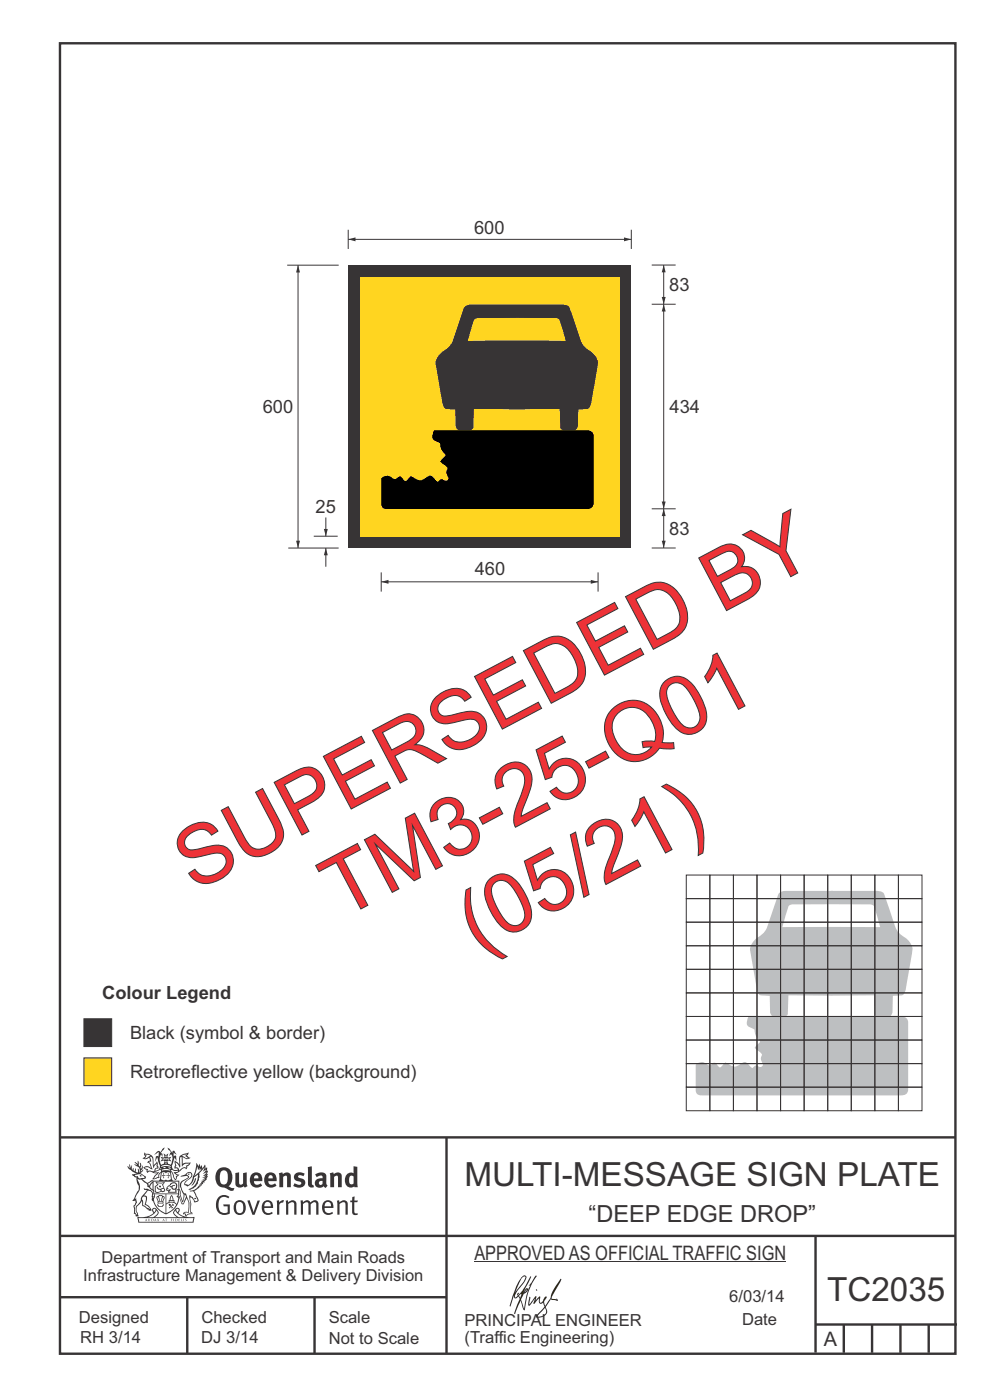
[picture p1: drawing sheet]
<svg xmlns="http://www.w3.org/2000/svg" width="210mm" height="297mm" viewBox="0 0 210 297" stroke-linecap="round" stroke-linejoin="round" font-family="sans-serif">
<g fill="none" stroke="#373435" stroke-width=".51">
<path d="M12.7 9.2h190v278h-190zM12.7 241.3h190M94.7 241.4v45.8M12.7 275.2h82M12.7 262.2h190.1M39.7 275.2v12M66.7 275.2v12M173 262.1v24.9M173 281h30M179 281v6M185 281v6M191 281v6"/>
<path d="M197 281v6"/>
</g>
<g fill="#373435">
<path d="M47 248.4a2.55 2.55 0 0 0 0 2.7l.3 .2a.81 .81 0 0 0 1-1v-.5a1.04 1.04 0 0 0-1.1-1.5zM46.3 248.1a1.82 1.82 0 0 1 2.1-.2 1.82 1.82 0 0 1 .9 1.8 2.29 2.29 0 0 1-.8 2l.7 .3h.5l-.2 .6a2.87 2.87 0 0 1-2-.7 2.12 2.12 0 0 1-1.7-3.1z" fill-rule="evenodd"/>
<path d="M49.9 248.9l.8-.2v2a.46 .46 0 0 0 .3 .6 .46 .46 0 0 0 .6-.3v-2.1l.7-.2v2.4l.2 .5-.5 .3-.3-.3a1.02 1.02 0 0 1-1.2 .3 1.02 1.02 0 0 1-.6-1.1z" fill-rule="evenodd"/>
<path d="M54 249.5l-.1 .5h.9a.49 .49 0 0 0-.2-.6 .49 .49 0 0 0-.6 .1zM53.4 249.1a1.34 1.34 0 0 1 1.6-.2 1.34 1.34 0 0 1 .6 1.5v.2h-1.7a.77 .77 0 0 0 .5 .8 .77 .77 0 0 0 .9-.4l.3 .5a1.59 1.59 0 0 1-2 .2 1.59 1.59 0 0 1-.5-2.1z" fill-rule="evenodd"/>
<path d="M57 249.5l-.1 .5h1a.49 .49 0 0 0-.2-.6 .49 .49 0 0 0-.7 .1zM56.4 249.1a1.34 1.34 0 0 1 1.6-.2 1.34 1.34 0 0 1 .7 1.5v.2h-1.8a.77 .77 0 0 0 .5 .8 .77 .77 0 0 0 .9-.4l.4 .5a1.59 1.59 0 0 1-2.1 .2 1.59 1.59 0 0 1-.5-2.1z" fill-rule="evenodd"/>
<path d="M59.2 248.9l.7-.2 .1 .4a.95 .95 0 0 1 1-.3 .95 .95 0 0 1 .7 .8v2.3h-.8v-2.3a.46 .46 0 0 0-.8 .1v2.2h-.8z" fill-rule="evenodd"/>
<path d="M62.6 249.1a1.75 1.75 0 0 1 2-.1l-.2 .5-.6-.2a.43 .43 0 0 0-.6 .3l.4 .3a1.04 1.04 0 0 1 1.2 1.1 1.04 1.04 0 0 1-1.4 1l-1.2-.4 .3-.6 1 .4 .4-.4a.88 .88 0 0 0-1-.5l-.4-.2-.1-.4z" fill-rule="evenodd"/>
<path d="M65.3 247.6l.8-.2 .1 3.8 .3 .2 .1 .4a.88 .88 0 0 1-1 0 .88 .88 0 0 1-.3-1z" fill-rule="evenodd"/>
<path d="M67.8 250.6a.43 .43 0 0 0-.1 .7 .43 .43 0 0 0 .7-.1v-.7zM66.8 249.1a1.7 1.7 0 0 1 2.4 .1v1.9l.3 .4-.4 .5-.5-.4a1.03 1.03 0 0 1-1.7-.1 1.03 1.03 0 0 1 .8-1.5h.7v-.4a.8 .8 0 0 0-1.2 .1z" fill-rule="evenodd"/>
<path d="M70 248.9l.7-.2 .1 .4a.95 .95 0 0 1 1-.3 .95 .95 0 0 1 .7 .8v2.3h-.8v-2.3a.46 .46 0 0 0-.8 .1v2.2h-.8z" fill-rule="evenodd"/>
<path d="M74.3 249.5a1.48 1.48 0 0 0 0 1.7h.5l.2-.1v-1.5l-.3-.2zM75 247.4l.8 .1 .1 4.4h-.7l-.1-.2a1.26 1.26 0 0 1-1.4 0 1.26 1.26 0 0 1-.5-1.3 1.29 1.29 0 0 1 .4-1.4 1.29 1.29 0 0 1 1.4-.1z" fill-rule="evenodd"/>
<path d="M46.4 253.9a1.72 1.72 0 0 1 2.3 0l-.3 .3a1.24 1.24 0 0 0-1.4-.2 1.24 1.24 0 0 0-.6 1.4 1.49 1.49 0 0 0 1.2 1.9l.7-.1v-1.3h-.8l-.1-.4h1.3v1.9a1.93 1.93 0 0 1-2.2 0 1.93 1.93 0 0 1-.7-2.2l.2-.8z" fill-rule="evenodd"/>
<path d="M50.4 255.1a1.65 1.65 0 0 0 .2 2.2 .99 .99 0 0 0 1-1.4 .78 .78 0 0 0-.4-.8 .78 .78 0 0 0-.8 0zM50 254.9a1.33 1.33 0 0 1 1.6-.1 1.33 1.33 0 0 1 .5 1.4 1.31 1.31 0 0 1-1.3 1.6 1.31 1.31 0 0 1-1.2-1.6v-.6z" fill-rule="evenodd"/>
<path d="M52.5 254.7l.4-.1 .9 2.6 .8-2.5h.5l-1.1 3h-.5z" fill-rule="evenodd"/>
<path d="M56.3 255.2l-.2 .7h1.3a.7 .7 0 0 0-.3-.8 .7 .7 0 0 0-.8 .1zM55.9 255a1.22 1.22 0 0 1 1.5-.2 1.22 1.22 0 0 1 .5 1.5h-1.8a.93 .93 0 0 0 .5 1 .93 .93 0 0 0 1.1-.2l.2 .3a1.43 1.43 0 0 1-1.8 .1 1.43 1.43 0 0 1-.6-1.7z" fill-rule="evenodd"/>
<path d="M58.7 254.7l.4-.1 .1 .5 .4-.4 .6-.1-.2 .5a.66 .66 0 0 0-.8 .7v1.9h-.4z" fill-rule="evenodd"/>
<path d="M60.6 254.7l.4-.1 .1 .5a.94 .94 0 0 1 1-.5 .94 .94 0 0 1 .8 .8v2.3h-.5l-.1-2.5a.81 .81 0 0 0-1.2 .3v2.2h-.4z" fill-rule="evenodd"/>
<path d="M63.7 254.7l.5-.1 .1 .5 .4-.3a.78 .78 0 0 1 1.1 .3 .9 .9 0 0 1 1-.5 .9 .9 0 0 1 .8 .8v2.3h-.5l-.1-2.5a.67 .67 0 0 0-1.1 .3v2.2h-.5v-2.4l-.4-.3-.7 .4v2.3h-.5z" fill-rule="evenodd"/>
<path d="M69 255.2l-.1 .7h1.3a.7 .7 0 0 0-.3-.8 .7 .7 0 0 0-.9 .1zM68.7 255a1.22 1.22 0 0 1 1.5-.2 1.22 1.22 0 0 1 .5 1.5h-1.8a.93 .93 0 0 0 .4 1 .93 .93 0 0 0 1.2-.2l.1 .3a1.44 1.44 0 0 1-1.7 .1 1.44 1.44 0 0 1-.6-1.7z" fill-rule="evenodd"/>
<path d="M71.4 254.7l.5-.1 .1 .5a.94 .94 0 0 1 1-.5 .94 .94 0 0 1 .8 .8v2.3h-.5l-.1-2.5a.81 .81 0 0 0-1.2 .3v2.2h-.4z" fill-rule="evenodd"/>
<path d="M74.7 253.9l.5-.1v.9h.7l-.1 .3h-.6v2.2l.1 .2h.5l.1 .3a.75 .75 0 0 1-1.2-.6v-2.1h-.4v-.3h.4z" fill-rule="evenodd"/>
<path d="M30.8 244.9l1.1 .3-.9 .5h-.4l.6-.5zM31.8 245.4h.2a2.44 2.44 0 0 1 .4 1.9l.1 .5 .7-1-.1 .6 .3 .3a.57 .57 0 0 0-.6 .7l-1-.1-.5 .2 .2-.5-.8-.3 .7-.1 .9 .5 .1-.1-.6-1.3-.2-.2h.5zM30.7 244.4l-.1 .5 .2 .4-.6 .4a1.04 1.04 0 0 0 1.4-.1l.2 .6-.3 .1-.2 .4a.94 .94 0 0 1 .8 1.1l-.2-.1a1.16 1.16 0 0 0-1.5-.1l.3 .4 .4 .2 .1 .5 .2 .1 .1-.2a.94 .94 0 0 1 1.1 .2l.8 .1-1.2 1.2a1.13 1.13 0 0 0 1.2-.2l.4-.1-.1-.4 .5-.8a.83 .83 0 0 0-.6 1.1l-.3-.1-.7 .4 1.1-1.4-.5 .1-.5-.1 1.3-.5-.1-.1-.9 .4v-.3l.2-.2 .3 .1 .1-.3-.2-.4v-.6l-.1-.4-.7 1v-.7a1.42 1.42 0 0 0-1.6-1.8z" fill-rule="evenodd"/>
<path d="M38.5 245.2l.5-.2 .7-.1-.6 .3 .8 .5h-.3zM38.3 245.5l.2-.1 .1 2a1.69 1.69 0 0 1 1.6-.6l-.8 .5 .1 .5a1.1 1.1 0 0 0-1.5 .6l-.1-.5-.2-.2h-.5l.3-.4-.3-.7a1.42 1.42 0 0 1 .8 1.1l.2-.1zM37.1 246.2l.1 1-.2 .3 .1 .4h.5l.1 .2a.96 .96 0 0 1-1.1-.1l-.1 .1a1.06 1.06 0 0 0 1.3 .2v.1a.72 .72 0 0 1-1 .2l.3 .5 .6 .2-.4 .2-.1 .6-.2-.3-.4-1.1-.4-.4 .4 .9a1.54 1.54 0 0 0 .7 1.2l.2-.3a.58 .58 0 0 1 .4-.8l.2-.1h-.3l-.5-.3 .9-.5a.93 .93 0 0 1 1.2-.5v.2l.2-.2 .1-.5a.99 .99 0 0 0 .7-.8l-1.3 .1-.3 .2-.1-1.4 .9 .4 .9-.3h-.4l-.5-.4 .4-.7-.6 .2a1.46 1.46 0 0 0-1.4 2.1v.4l-.2-.4z" fill-rule="evenodd"/>
<path d="M35.6 248.9l.2 .1-.1 .3 .4 .1h-.4v.6l-.1-.6h-.3l.3-.1z" fill-rule="evenodd"/>
<path d="M34.6 248.9l.2 .1v.3l.3 .1h-.3l-.1 .6v-.6h-.4l.4-.1z" fill-rule="evenodd"/>
<path d="M34.3 248.8a.57 .57 0 0 1 .9 .2 .57 .57 0 0 1 .9-.2l.2 1.4h-.2a.57 .57 0 0 1-.9 0 .69 .69 0 0 1-1.1 0zM34.2 248.1l-.3 2.1-.2 .4h3l-.2-.4-.3-2.1h-.2v.2l-.8-.1-.8 .1v-.2z" fill-rule="evenodd"/>
<path d="M34.2 252.4a.3 .3 0 0 0 .6 0 .3 .3 0 0 0-.6 0zM33.3 250.9l.3 .3-.3 .4a.79 .79 0 0 0 0 1.3l.8-.2-.1-.3a.55 .55 0 0 1-.7-.6l.1-.1 .2 .3 .3 .2 .8-.2-.4-.7 .4-.4-.7 .2zM33 250.7l1.1 .2 .9-.2-.4 .6 .4 1.2a.56 .56 0 0 1-.8 .3l-.2 .1a.73 .73 0 0 1-.9 .1 .73 .73 0 0 1-.3-1v-.4l.6-.4z" fill-rule="evenodd"/>
<path d="M35.6 251.8l.7-.4a.58 .58 0 0 1 1-.1 .58 .58 0 0 1-.4 .9l-.3-.3a.43 .43 0 0 1 .6-.4 .57 .57 0 0 0-.8 .2l-.2-.1-.3 .1 .4 .2a.55 .55 0 0 0 .9 .4v.5h-1.3l.3-.4-.1-.1-.6 .1 .2-.3-.2-.1zM35.4 251.8l-.1 .2a.39 .39 0 0 0 .2 .6h.3l-.2 .4h1.9l-.1-.8a.86 .86 0 0 0-.1-1.3 .86 .86 0 0 0-1.3 .4z" fill-rule="evenodd"/>
<path d="M36 254.8h.8v.2h-.8zM36.4 253.8l.2 .8h-.4zM36.4 253.5l-.3 .5-.1 .6h-.2v.4l-.7 .4 .2 .1a1.48 1.48 0 0 1 2.1 .2l.2-.1-.6-.5v-.5h-.2l-.1-.6z" fill-rule="evenodd"/>
<path d="M35.8 255.4l.4 .1 .1 .3 .3-.2-.2-.2a.38 .38 0 0 1 .5 .5l-.2-.2-.3 .2 .3 .2-.3 .3-.1-.4-.4 .4-.1-.2 .4-.3-.1-.1-.2 .1z" fill-rule="evenodd"/>
<path d="M34.5 254h.2v.2l-.2 .6h-.2zM33.6 255.3h.9v.2a.55 .55 0 0 1-.8 .4v-.2l-.2-.1zM33.4 254h.2l.2 .8h-.2zM33.6 255l.8-.1 .1 .2h-.8zM33.8 253.7h.5l-.2 1.1h-.1zM33.3 253.8l-.1 .3 .3 1.1a.48 .48 0 0 0-.1 .6 .48 .48 0 0 0 .5 .2h.5a.49 .49 0 0 0 .2-.8l.3-1.1-.1-.3a1.42 1.42 0 0 0-1.5 0z" fill-rule="evenodd"/>
<path d="M33.7 251.5l.4 .1 .1 .3h-.3z" fill-rule="evenodd"/>
<path d="M41.3 250.1l.3-.2-.2 .8-.6 .8h-.2l.5-.7z" fill-rule="evenodd"/>
<path d="M39.7 249l.3-.2 .5 .2a.88 .88 0 0 1-.6 1.1 1.22 1.22 0 0 0-.8 1.3l.5 .2a.72 .72 0 0 0 .9-.4l.5-.8 .2-.6 .8-.6v.2a2.85 2.85 0 0 1-2 2.9l.1 .1a2.13 2.13 0 0 0 1.9-1.5v-.3a2.01 2.01 0 0 0 .3-1.7l1.1-1.3-.4 1 .7-.5-.7 1 .8-.4-.8 .8 .7-.2-.9 .6 .8-.1-.8 .4h.7l-.8 .3 .3 .2h-.4l.2 .3h-.4l.2 .3h-.4l.1 .2h-.1a2.16 2.16 0 0 1-2 1.1l.1 .2 .4-.1a.76 .76 0 0 1 .7 .8l.5 1.2-.6 .2a1.45 1.45 0 0 0-1.1-1.3l.2 1.8-.1 1.8 .4 .3a1.07 1.07 0 0 0-1.2 .4v-.3l-.5-.2a.87 .87 0 0 1 1.1-.1v-.7a4.4 4.4 0 0 0-.6-3.1l-.1-.3h-.2a2.16 2.16 0 0 1-.7-2.2l.3-.4 1.2-.7a.55 .55 0 0 0-.4-.8zM37.8 252.4a.76 .76 0 0 1 .3 1.1l.6 1.6 .4-1.7 .2 .1a.61 .61 0 0 1-.1 .9l-.3 .8-.2 .1-.7-1.6-.3 .1a1.18 1.18 0 0 0 .1-1.4zM41.8 247.5l.2 .7 .3-.5v.6l.4-.5a1.9 1.9 0 0 1-1.2 1.4l-.3 .3zM38.2 249.6l1.4-.2 .2 .2v.3l-.5 .2a1.26 1.26 0 0 0-.9 1.9l.2 .7a1.84 1.84 0 0 1 .1 2.1l-.4-1.4a.96 .96 0 0 0-.4-1.2l-.4 .2a.78 .78 0 0 1 0 1.3l.1 .3h.4l.4 1.1a.38 .38 0 0 0 .2 .4 .38 .38 0 0 0 .4-.1l.6-1.2a2.94 2.94 0 0 1 .4 2.5l-.1 .4h-.8l-.3 .4v.2l.4-.1 .1 .4 .2 .1a1.02 1.02 0 0 1 1.3-.5v-.4l-.3-.1 .1-1.8-.3-1.3h.1a1.14 1.14 0 0 1 .8 1 .63 .63 0 0 0 .8-.2 .63 .63 0 0 0-.2-.9l-.6-1.2 .9-.6 .2-.4h.3l-.1-.2h.4l-.1-.3h.3l-.1-.3 .5-.1-.2-.2 .6-.4v-.2h-.2l.4-.5h-.3l.3-.5-.4 .1 .4-.5v-.3l-.3 .2 .2-.7-.1-.2-.4 .3v-.8l-.6 .8-.2-.8-.2 .5-.3-.7-.1 .6-.5-.8-.1 1.4-.6 1.8a1.81 1.81 0 0 1-1 1.5l-.6-.2a1.75 1.75 0 0 1 1.1-1.2 .75 .75 0 0 0 .1-1.3 .75 .75 0 0 0-1.2 .4z" fill-rule="evenodd"/>
<path d="M41.2 254.1h.3l.2 .2-.4 .1z" fill-rule="evenodd"/>
<path d="M29.4 258.4h11.6l-.1 .8h-11.4zM31.3 258.2l.5-.1a2.48 2.48 0 0 0 1.4-1.3l.3 .5-.5 .6-.5 .3zM32.5 256.6l.3-.2 .2 .1-.3 .7zM37.2 256.8a2.65 2.65 0 0 0 1.8 1.4h-1.1l-.5-.3-.5-.6zM37.4 256.5l.2-.1 .3 .2-.3 .6zM29.2 258.2l.1 1.2h11.8l.2-1.1-.2-.1a4.1 4.1 0 0 1-3.3-.9l.3-.4-.1-.6a1.06 1.06 0 0 0-1.3 1l.2 .4 .6 .5h-4.7l.3-.1a.84 .84 0 0 0 .6-.8 .84 .84 0 0 0-.5-.8l-.3-.2h-.5l-.1 .6 .3 .4a4.2 4.2 0 0 1-3.4 .9z" fill-rule="evenodd"/>
<path d="M31 258.7l.1 .2h-.2zM31 258.5l-.3 .6 .4-.2 .2 .2z" fill-rule="evenodd"/>
<path d="M31.3 258.6h.3v.4a.25 .25 0 0 0 .2-.1 .25 .25 0 0 0-.1-.3h.1a.29 .29 0 0 1 0 .4 .29 .29 0 0 1-.4 0 .29 .29 0 0 1 0-.4z" fill-rule="evenodd"/>
<path d="M32.2 258.6a.22 .22 0 0 1 .3 .2 .22 .22 0 0 1-.3 .2zM32 258.6l.1 .4a.33 .33 0 0 0 .4 0 .33 .33 0 0 0 0-.4 .33 .33 0 0 0-.5 0z" fill-rule="evenodd"/>
<path d="M32.9 258.7l.1 .2h-.2zM32.9 258.5l-.2 .6 .3-.2 .2 .2z" fill-rule="evenodd"/>
<path d="M33.3 258.6h.2l.1 .1 .2-.1-.2 .2 .2 .3-.3-.3-.1 .3h-.1l.2-.3z" fill-rule="evenodd"/>
<path d="M34.7 258.7l.1 .2h-.2zM34.7 258.5l-.3 .6 .4-.2 .2 .2z" fill-rule="evenodd"/>
<path d="M35 258.5h.5l-.2 .1v.5h-.2l.1-.5z" fill-rule="evenodd"/>
<path d="M36.2 258.6l.3-.1-.1 .1v.2h.1h-.1v.3h-.2z" fill-rule="evenodd"/>
<path d="M36.7 258.6h.2v.5h-.2z" fill-rule="evenodd"/>
<path d="M37.3 258.6a.22 .22 0 0 1 .3 .2 .22 .22 0 0 1-.3 .2zM37.1 258.6v.4a.33 .33 0 0 0 .5 0 .33 .33 0 0 0 0-.4 .33 .33 0 0 0-.5 0z" fill-rule="evenodd"/>
<path d="M37.8 258.6l.4-.1-.2 .1v.2h.1h-.1v.2l.2 .1h-.4z" fill-rule="evenodd"/>
<path d="M38.4 258.6h.2l-.1 .4 .2 .1h-.3z" fill-rule="evenodd"/>
<path d="M38.9 258.6h.2v.5h-.2z" fill-rule="evenodd"/>
<path d="M39.3 258.6h.2h-.1l.2 .3-.2 .2-.1-.1v-.1l.2 .1z" fill-rule="evenodd"/>
<path d="M34.2 247.4a1.51 1.51 0 0 1 2 .2 2.67 2.67 0 0 0-2.1 0zM35.7 247.6l.4 .1 .1 .3-.4-.1zM34.6 247.6h.5l.1 .2h-.4zM34 247.8l.3 .2h-.3zM34.9 246.9l.3-.2 .3 .2zM34.9 245.6l.2 .1v.3h-.2zM35 245.1l.2 .2 .2-.2-.1 .3h-.2zM35.1 246.3h.2l.1 .4-.2-.2-.2 .2zM35.3 245.7l.2-.1v.4h-.2zM34.4 245.7h.3l.1 .3-.4 .1 .2-.2zM35.7 245.7h.3l-.2 .2 .2 .2-.4-.1zM32.7 244.9l1-.5-.1 1-.2-.2-.3 .2-.3 1.1 .5-1 .3 .9a1.84 1.84 0 0 1 .2 1.7l.4 .1a2.48 2.48 0 0 1 2.2 0l.2-.2-.2-.7 .7-1.8 .4 .7-.2-1-.2-.1-.2 .3v-.9l.6 .4-.6-.8-.3 .1-.1 .4-.5-.9-.5-.3 .2 .5 .6 .5-.5 .8 .4-.4a2.06 2.06 0 0 1 0 2.3l-.5-.2-.2-.6 .1-.1 .8 .2-.4-.5 .4-.5-.7 .2-.2-.2 .2-.7-.5 .4-.5-.4 .2 .7-.2 .2-.7-.2 .4 .5-.4 .5 .8-.2 .1 .1-.2 .6-.5 .2a2.02 2.02 0 0 1 0-2.2l.3 .5-.1-.7-.3-.1 .8-1.2-.4 .3-.5 .8-.2-.3a.8 .8 0 0 0-.8 .5z" fill-rule="evenodd"/>
<path d="M29.2 250.1l.3 .1a.61 .61 0 0 1 .8 .4l.3 .2a.8 .8 0 0 1 .6 1l.4 .1 .5 .5a1 1 0 0 1 .5 1.1l-.1 .7v-.5h-.1a.96 .96 0 0 0-.8-1.3l-.2-.2h-.7l-.1-.1-.1 .1 .1 .3h.6l-1.2 1.3-.2 1-.4 .6a1.33 1.33 0 0 0-.5 1.8l.2 .5a1.26 1.26 0 0 1-.5-1.5l-.1-.3a1.56 1.56 0 0 0 .4-1.7l-.3 .2 .2-.5a3.2 3.2 0 0 0 .7-3zM30.4 253.9h.4a2.06 2.06 0 0 1-.1 1.6l.7 .5 .4 .4-.6-.1-.8-.6-.1-.9a.51 .51 0 0 1 .1-.9zM28.6 249.3a1.52 1.52 0 0 1 2.1 .5l-1.1 .2-.2-.1-.1-.4h-.5zM27.5 247v.8l-.3-.4h-.1a3.1 3.1 0 0 0 1.9 1.6l-1 .1 .5 .6 .5 .1 .1 1.1a1.84 1.84 0 0 1-.3 2.5l-.4 .9-.3 .4 .2 .1 .4-.1 .1 .4-.2 .5-.3 .2 .1 1.7h.2l.3 .5 .1 .1 .4-.1-.1-.5a1.3 1.3 0 0 1-.1-1.7l.9-1 .1 1.1 .6 .2 .5 .5 .1-.1 .2 .3h.5a1.85 1.85 0 0 0-1.2-1.4l.1-.3a1.39 1.39 0 0 0 0-1.4l-.5-.1 .5-.5a.66 .66 0 0 1 .9-.4 .66 .66 0 0 1 .3 .9l-.1 .4 .2-.1v.2l-.1 .3 .2 .5 .1-.3a2.24 2.24 0 0 0 .1-2.2 .73 .73 0 0 1-.7-.7 .73 .73 0 0 1 .6-.7v-.2a.94 .94 0 0 0-.9 .8 .48 .48 0 0 1-.1-.6 .48 .48 0 0 1 .5-.2l.5-.3a.51 .51 0 0 0-.8 .2l-.5 .2-1-.8h.6l.2-.5-1.2-.7 .5-.5v-.3l-.5 .4 .1-.2a.69 .69 0 0 0 .2-1v.4l-.2 .3v-1.1l-.3-.2 .1 .6-.1 .2-.4-1.3v.7l-.6-.4 .5 .7-.6-.2 .3 .3a1 1 0 0 1 .7 1.4l-.2-.8v.9l-.5-.2v-.8l-.2 .7-.2-.1-.1-.6-.2 .4-.2-.2 .1-.7-.2 .5z" fill-rule="evenodd"/>
<path d="M29.6 249.4l.2-.1 .3 .2z" fill-rule="evenodd"/>
<path d="M32.4 250.5h5.6v2l-.2-.1v-1.7h-5.2v2.5h5.2v-.8l.1 .2-.1 1.1v-.3h-2.5v4a4.1 4.1 0 0 0 2.6-3.6l.1-.1a4 4 0 0 1-2.8 3.9 4.2 4.2 0 0 1-2.8-4.7l.1 1.2 .1-.1a3.8 3.8 0 0 0 2.5 3.4v-4h-2.5l-.2-.9z" fill-rule="evenodd"/>
<circle cx="40" cy="249.1" r=".17"/>
</g>
<path d="M100.6 267.7h66.2" fill="none" stroke="#373435" stroke-width=".21"/>
<g fill="#252726">
<path d="M111.6 273.7l.2-.2-.5 .7zM110.4 274.5l.3 .1-.3 .7-.3-.4zM110.9 270.9l.5-.1a9.3 9.3 0 0 1-2 3.2l-.1 .2 1-2.5zM110.6 271a14.7 14.7 0 0 0-2.2 4.9l-.3 1.2 .1 .1 .8-2.4a.42 .42 0 0 0 .2 .7 .42 .42 0 0 0 .6-.3l.2-.2 .2 .6-1.1 3.1h.2l1.1-2.8 .6 1.9 .2 .2 .2-.5a13.5 13.5 0 0 1 2-6.2l.5-.5-.2-.2-1.6 2.1 .4-.1a14.9 14.9 0 0 0-1.3 5.1l-.4-1.2a1.39 1.39 0 0 1 .2-1.8l.1-.2a.92 .92 0 0 0 .8-1.2 .75 .75 0 0 0-.7 .7l-.2 .2 1.6-3.4h-.1l-.4 .7a10.5 10.5 0 0 1-2.2 3.2l.2-.4a.32 .32 0 0 0-.4 .2 .32 .32 0 0 0 .1 .4l-.5 .4a3.2 3.2 0 0 1 1.1-2.3l.5-.6a2.49 2.49 0 0 0 .7-1.6l-.3-.2z" fill-rule="evenodd"/>
<path d="M115.6 277.5a1.15 1.15 0 0 1 .1 1.3 1.15 1.15 0 0 1-1.2 .5h-.5zM112.3 275.1l-.3 1.7 .3 .2 1.2-1.5-.3 1.1 1.1-1.2a.94 .94 0 0 0 .4 1.2l.5-.3 .3 .9-1.2 1.3a.98 .98 0 0 0-.5 1 1.9 1.9 0 0 0 2.3-1.3l-.1-.3a1.02 1.02 0 0 1 .3-1.4l.5-.9 1.5 .3-.2-.5v.3l-1.1-.2v-.2l2-3.6 .1-.3-.1-.1-1.8 2.7a6.6 6.6 0 0 1-1.5 3l-.2-.2a1.01 1.01 0 0 1 .4-1.4l.1-.2-.3-.2-.3 .5-.2 .5-.5 .4-.2-.4 .1-.9-.2-.1-.8 .9 .2-.9h-.1l-1.4 1.7 .2-1.4v-.1z" fill-rule="evenodd"/>
<path d="M113.7 273.5l.3 .3h-.3z" fill-rule="evenodd"/>
</g>
<path d="M73.9 56.3h60v60h-60z" fill-rule="evenodd" fill="#373435"/>
<path d="M76.4 58.8h55v55h-55z" fill-rule="evenodd" fill="#ffd520"/>
<path d="M140.8 107.9v8.4" fill="none" stroke="#373435" stroke-width=".21"/>
<g fill="#373435">
<path d="M140.4 114.7h.8l-.4 1.6z"/>
<path d="M140.8 107.9l.4 1.6h-.8z"/>
</g>
<path d="M140.8 64.5v43.4M138.2 107.9h5.1" fill="none" stroke="#373435" stroke-width=".21"/>
<g fill="#373435">
<path d="M140.4 106.4h.8l-.4 1.5z"/>
<path d="M140.8 64.5l.4 1.6h-.8z"/>
</g>
<path d="M73.9 50.8h60" fill="none" stroke="#373435" stroke-width=".21"/>
<g fill="#373435">
<path d="M132.4 50.4l1.5 .4-1.5 .4z"/>
<path d="M73.9 50.8l1.5-.4v.8z"/>
</g>
<path d="M73.9 48.7v4.1M133.9 48.7v4.1M80.9 123.4h46" fill="none" stroke="#373435" stroke-width=".21"/>
<g fill="#373435">
<path d="M125.3 123l1.6 .4-1.6 .4z"/>
<path d="M80.9 123.4l1.5-.4v.8z"/>
</g>
<path d="M69.1 109.8v4M80.9 121.4v4.1M126.9 121.4v4.1" fill="none" stroke="#373435" stroke-width=".21"/>
<path d="M68.7 112.2h.8l-.4 1.6z" fill="#373435"/>
<path d="M69.1 116.3v3.9" fill="none" stroke="#373435" stroke-width=".21"/>
<path d="M69.1 116.3l.4 1.5h-.8z" fill="#373435"/>
<path d="M60.9 56.3h10.9M63.2 56.3v60M66.6 113.8h5" fill="none" stroke="#373435" stroke-width=".21"/>
<g fill="#373435">
<path d="M62.8 114.7h.8l-.4 1.6z"/>
<path d="M63.2 56.3l.4 1.5h-.8z"/>
</g>
<path d="M61.2 116.3h10.6" fill="none" stroke="#373435" stroke-width=".21"/>
<path d="M81 101.4l.3-.2a1.6 1.6 0 0 1 2.1 .3 .87 .87 0 0 0 1.1-.3l.2-.1a1.22 1.22 0 0 1 1 .8l.5 .1 .9-1 .8 .4a1.78 1.78 0 0 0 2.6-.1 1.01 1.01 0 0 1 1.7 .3l.7 .6 .5-.4a.61 .61 0 0 1 .8 .1 .63 .63 0 0 0 1-.4l-.3-.6a1.28 1.28 0 0 1 0-1.5l-.4-.6-1.2-.9 1.2-1.2-.3-.6a2.52 2.52 0 0 1-.9-2.1l-.4-.2a1.39 1.39 0 0 1-1.2-1.2l.4-1.3h32.4a1.26 1.26 0 0 1 1.4 1.2v14.3a1.22 1.22 0 0 1-1.5 1.2h-42.4a1.04 1.04 0 0 1-1.1-1.1v-5.3z" fill-rule="evenodd" fill="#000"/>
<path d="M98.5 65.1l-2.6 7.4-.9 1.3a4.8 4.8 0 0 0-2.6 3.3l1.4 8a2.29 2.29 0 0 0 .6 1.6l2.2 .2v3.5l.4 .7 .3 .2h2.5l.5-.3 .2-4.2h18.2l.2 4.2 .6 .3h2.4l.4-.2 .3-.7 .1-3.5 1.7-.1a1.4 1.4 0 0 0 1.1-1.7l1.2-7.2a3.2 3.2 0 0 0-1.9-3.7l-.8-.6-.6-.9-2.3-6.6a1.69 1.69 0 0 0-2.2-1.5h-18.5a2.38 2.38 0 0 0-1.9 .5zM100.6 67.8l-1.4 4.5h20.8l-1-3.6a1.13 1.13 0 0 0-1.3-1.2h-16.2h-.5z" fill-rule="evenodd" fill="#373435"/>
<path d="M140.8 56.2v8.3M138.2 116.3h5.1" fill="none" stroke="#373435" stroke-width=".21"/>
<g fill="#373435">
<path d="M140.4 63h.8l-.4 1.5z"/>
<path d="M140.8 56.2l.4 1.6h-.8z"/>
</g>
<path d="M138.2 56.2h5.1M138.2 64.5h5.1" fill="none" stroke="#373435" stroke-width=".21"/>
<g fill="#bdbfc1">
<path d="M147.7 225.8l.3-.2a1.6 1.6 0 0 1 2.1 .3 .87 .87 0 0 0 1.1-.4h.3a1.22 1.22 0 0 1 .9 .8l.5 .1 1-1 .7 .4a1.78 1.78 0 0 0 2.6-.2 1.01 1.01 0 0 1 1.7 .4l.7 .6 .5-.4a.61 .61 0 0 1 .8 .1 .63 .63 0 0 0 1-.4l-.3-.6a1.28 1.28 0 0 1 0-1.5l-.4-.6-1.1-.9 1.1-1.2-.3-.6a2.52 2.52 0 0 1-.8-2.1l-.4-.2a1.39 1.39 0 0 1-1.3-1.2l.4-1.4h32.4a1.26 1.26 0 0 1 1.4 1.3v14.2a1.22 1.22 0 0 1-1.5 1.3h-42.4a1.04 1.04 0 0 1-1.1-1.1v-5.4z" fill-rule="evenodd"/>
<path d="M165.3 189.5l-2.6 7.4-1 1.2a4.8 4.8 0 0 0-2.6 3.4l1.4 8a2.29 2.29 0 0 0 .6 1.6l2.2 .2 .1 3.5 .3 .6 .3 .3h2.5l.5-.4 .2-4.1h18.2l.3 4.1 .5 .4h2.4l.4-.3 .3-.6 .1-3.5 1.7-.1a1.4 1.4 0 0 0 1.1-1.7l1.2-7.2a3.2 3.2 0 0 0-1.9-3.7l-.8-.7-.6-.8-2.3-6.7a1.69 1.69 0 0 0-2.2-1.4h-18.5a2.38 2.38 0 0 0-1.8 .5zM167.3 192.2l-1.3 4.5h20.7l-1-3.6a1.13 1.13 0 0 0-1.3-1.2h-16.1h-.6z" fill-rule="evenodd"/>
</g>
<g fill="none" stroke="#373435" stroke-width=".21">
<path d="M145.6 185.6h5v5h-5zM145.6 190.6h5v5h-5zM145.6 195.6h5v5h-5zM150.6 185.6h5v5h-5zM150.6 190.6h5v5h-5zM150.6 195.6h5v5h-5zM155.6 185.6h5v5h-5zM155.6 190.6h5v5h-5zM155.6 195.6h5v5h-5zM160.6 185.6h5v5h-5zM160.6 190.6h5v5h-5zM160.6 195.6h5v5h-5z"/>
<path d="M165.6 185.6h5v5h-5zM165.6 190.6h5v5h-5zM165.6 195.6h5v5h-5zM170.6 185.6h5v5h-5zM170.6 190.6h5v5h-5zM170.6 195.6h5v5h-5zM175.6 185.6h5v5h-5zM175.6 190.6h5v5h-5zM175.6 195.6h5v5h-5zM180.6 185.6h5v5h-5zM180.6 190.6h5v5h-5zM180.6 195.6h5v5h-5z"/>
<path d="M185.6 185.6h5v5h-5zM185.6 190.6h5v5h-5zM185.6 195.6h5v5h-5zM190.6 185.6h5v5h-5zM190.6 190.6h5v5h-5zM190.6 195.6h5v5h-5zM145.6 200.6h5v5h-5zM145.6 205.6h5v5h-5zM145.6 210.6h5v5h-5zM145.6 215.6h5v5h-5zM150.6 200.6h5v5h-5zM150.6 205.6h5v5h-5z"/>
<path d="M150.6 210.6h5v5h-5zM150.6 215.6h5v5h-5zM155.6 200.6h5v5h-5zM155.6 205.6h5v5h-5zM155.6 210.6h5v5h-5zM155.6 215.6h5v5h-5zM160.6 200.6h5v5h-5zM160.6 205.6h5v5h-5zM160.6 210.6h5v5h-5zM160.6 215.6h5v5h-5zM165.6 200.6h5v5h-5zM165.6 205.6h5v5h-5z"/>
<path d="M165.6 210.6h5v5h-5zM165.6 215.6h5v5h-5zM170.6 200.6h5v5h-5zM170.6 205.6h5v5h-5zM170.6 210.6h5v5h-5zM170.6 215.6h5v5h-5zM175.6 200.6h5v5h-5zM175.6 205.6h5v5h-5zM175.6 210.6h5v5h-5zM175.6 215.6h5v5h-5zM180.6 200.6h5v5h-5zM180.6 205.6h5v5h-5z"/>
<path d="M180.6 210.6h5v5h-5zM180.6 215.6h5v5h-5zM185.6 200.6h5v5h-5zM185.6 205.6h5v5h-5zM185.6 210.6h5v5h-5zM185.6 215.6h5v5h-5zM190.6 200.6h5v5h-5zM190.6 205.6h5v5h-5zM190.6 210.6h5v5h-5zM190.6 215.6h5v5h-5zM145.6 220.6h5v5h-5zM145.6 225.6h5v5h-5z"/>
<path d="M145.6 230.6h5v5h-5zM150.6 220.6h5v5h-5zM150.6 225.6h5v5h-5zM150.6 230.6h5v5h-5zM155.6 220.6h5v5h-5zM155.6 225.6h5v5h-5zM155.6 230.6h5v5h-5zM160.6 220.6h5v5h-5zM160.6 225.6h5v5h-5zM160.6 230.6h5v5h-5zM165.6 220.6h5v5h-5zM165.6 225.6h5v5h-5z"/>
<path d="M165.6 230.6h5v5h-5zM170.6 220.6h5v5h-5zM170.6 225.6h5v5h-5zM170.6 230.6h5v5h-5zM175.6 220.6h5v5h-5zM175.6 225.6h5v5h-5zM175.6 230.6h5v5h-5zM180.6 220.6h5v5h-5zM180.6 225.6h5v5h-5zM180.6 230.6h5v5h-5zM185.6 220.6h5v5h-5zM185.6 225.6h5v5h-5z"/>
<path d="M185.6 230.6h5v5h-5zM190.6 220.6h5v5h-5zM190.6 225.6h5v5h-5zM190.6 230.6h5v5h-5z"/>
</g>
<path d="M17.8 216.1h5.9v5.9h-5.9z" fill-rule="evenodd" fill="#373435" stroke="#373435" stroke-width=".21"/>
<path d="M17.8 224.4h5.9v5.9h-5.9z" fill-rule="evenodd" fill="#ffd520" stroke="#373435" stroke-width=".21"/>
<g font-size="17.6" fill="#ed3237">
<text x="41.2" y="189.2" transform="rotate(-28 41.2 189.2)">SUPERSEDED BY</text>
<text x="72.5" y="195" transform="rotate(-28 72.5 195)">TM3-25-Q01</text>
<text x="101.2" y="202.1" transform="rotate(-28 101.2 202.1)">(05/21)</text>
</g>
<g font-size="7.1" fill="#373435">
<text x="98.5" y="251.6">MULTI-MESSAGE SIGN PLATE</text>
<text x="175.4" y="276">TC2035</text>
</g>
<text font-size="5" fill="#373435" x="124.8" y="259.3">“DEEP EDGE DROP”</text>
<g font-size="4.2" fill="#373435">
<text x="100.6" y="267.2">APPROVED AS OFFICIAL TRAFFIC SIGN</text>
<text x="174.7" y="285.6">A</text>
</g>
<g font-size="3.9" fill="#373435">
<text x="100.5" y="49.7">600</text>
<text x="142" y="61.8">83</text>
<text x="55.7" y="87.7">600</text>
<text x="142" y="87.6">434</text>
<text x="67" y="108.8">25</text>
<text x="142" y="113.5">83</text>
<text x="100.7" y="121.9">460</text>
<text x="21.7" y="212">Colour Legend</text>
<text x="27.6" y="220.3">Black (symbol &amp; border)</text>
<text x="27.6" y="228.6">Retroreflective yellow (background)</text>
</g>
<g font-size="3.5" fill="#373435">
<text x="21.6" y="267.9">Department of Transport and Main Roads</text>
<text x="17.7" y="271.8">Infrastructure Management &amp; Delivery Division</text>
<text x="16.7" y="280.6">Designed</text>
<text x="42.7" y="280.6">Checked</text>
<text x="69.7" y="280.6">Scale</text>
<text x="98.5" y="281.3">PRINCIPAL ENGINEER</text>
<text x="154.7" y="276.2">6/03/14</text>
<text x="157.4" y="281.2">Date</text>
<text x="17" y="284.8">RH 3/14</text>
<text x="42.7" y="284.8">DJ 3/14</text>
<text x="69.7" y="285.2">Not to Scale</text>
<text x="98.5" y="284.8">(Traffic Engineering)</text>
</g>
</svg>
